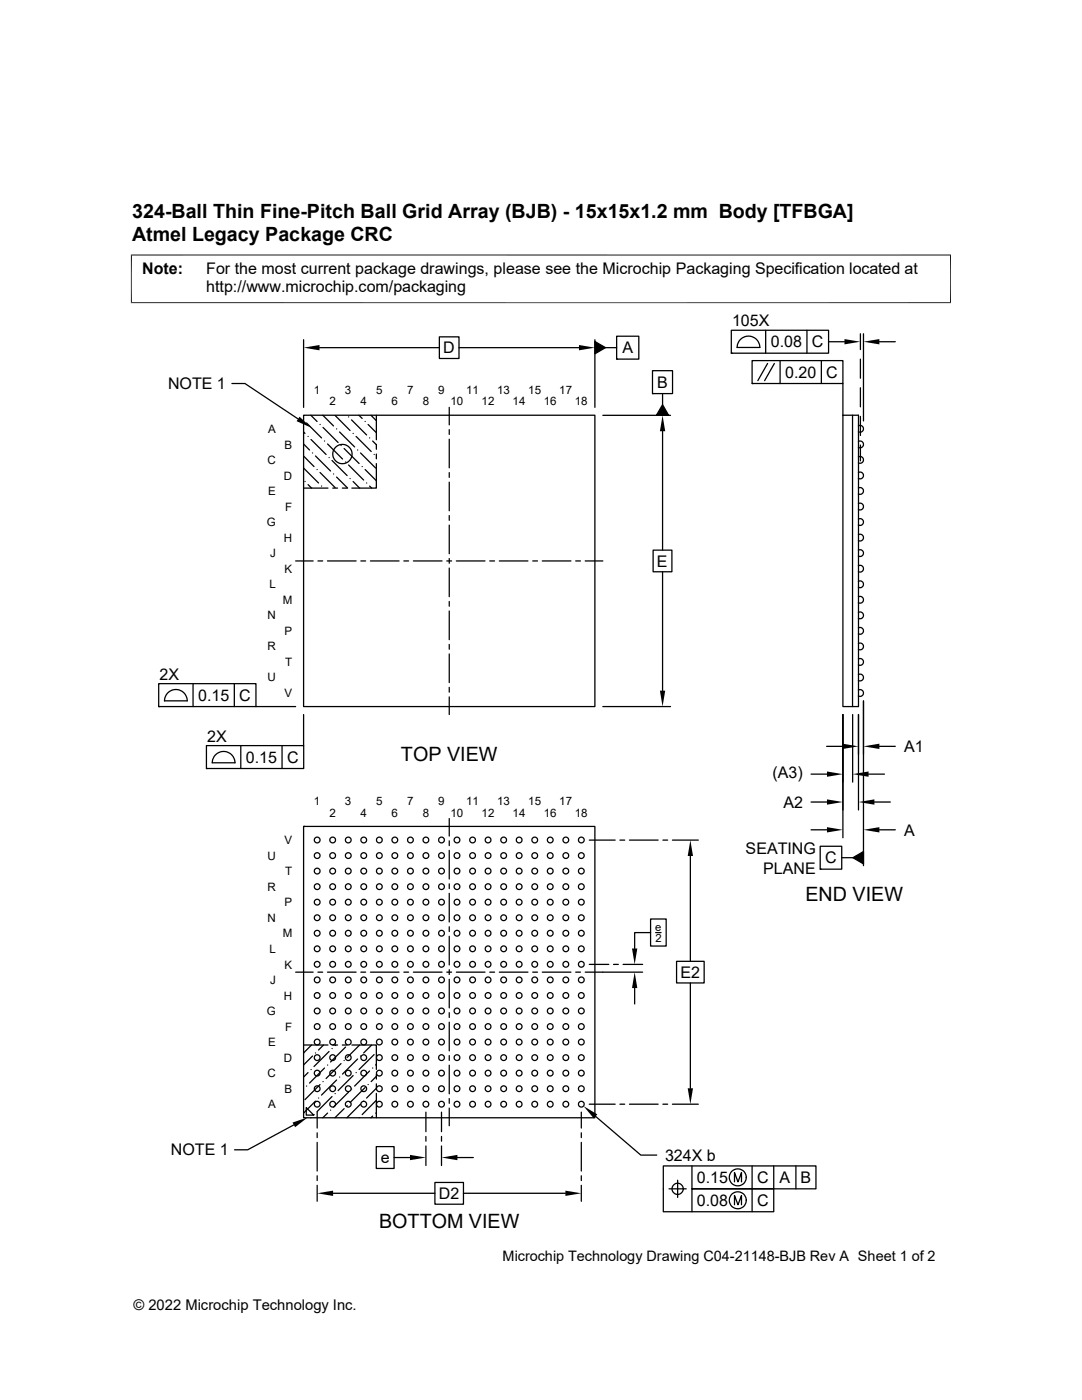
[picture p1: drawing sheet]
<svg xmlns="http://www.w3.org/2000/svg" width="216mm" height="279mm" viewBox="0 0 216 279" stroke-linecap="round" stroke-linejoin="round" font-family="sans-serif">
<g fill="none" stroke="#000" stroke-width=".25">
<path d="M46.3 76.5h2.6l10.6 7.1M60.6 67.8v13.5M63.8 69.4h23.9M87.7 67.2h3.9v4.3h-3.9zM91.6 69.4h23.9M118.7 68.2l2.1 1.2-2.1 1.2zM118.7 67.8v13.5M120.8 69.4h2.2M123 67.1h4.5v4.6h-4.5zM123 71.7h.1M130.2 74h4v4.5h-4zM130.2 78.5h.1"/>
<path d="M132.2 78.5v2.3M145.9 65.9h19.4v4.6h-19.4zM145.9 70.5h.1M147.1 69.3h4.5M147.1 69.3a2.26 2.26 0 0 1 2.3-2.2 2.26 2.26 0 0 1 2.2 2.2M150.1 72h18.1v4.5h-18.1zM150.1 76.5h.1M152.8 65.9v4.6M153.2 72.5l-2 3.5M154.5 72.5l-1.9 3.5M155.7 72v4.5M161 65.9v4.6"/>
<path d="M163.9 72v4.5M165.3 68.2h3.2M168.2 76.5v6.4M171.7 66.6v3.2M171.7 71.7v3.8M171.7 77.4v3.8M172.3 66.6v17.4M175.5 68.2h3.1M60.6 82.9h58.1v58.1h-58.1zM60.6 91l2.1 2.1M60.6 93.4l3 3M60.6 88.6l1.2 1.2"/>
<path d="M60.6 86.2l.3 .3M60.6 97.4h4.8M60.9 96.1h.1M61.2 84.4l3 3M61.5 96.7l.7 .7M61.5 87.1h.1M62 82.9l1.3 1.2M62.1 87.7l3 3M62.4 90.4h.1M62.9 91l3.1 3M63.3 93.7h.1M63.9 94.3l3 3"/>
<path d="M63.9 84.7h.1M64.2 97h.1M64.4 82.9l2.1 2.1M64.5 85.3l3 3M64.7 88h.1M65.4 88.6l2.9 3M65.7 91.3h.1M66.3 91.9l3 3M66.4 97.4h1M66.5 94.6h.1M66.9 82.9l3 3M67.2 95.2l2.2 2.2"/>
<path d="M67.2 85.6h.1M67.8 86.2l3 3M68.1 88.9h.1M68.3 97.4h1M68.7 89.5l2.9 3M69 92.2h.1M69.6 92.8l3 3M69.6 83.2h.1M69.9 95.5h.1M70.1 83.8l3.1 3M70.5 96.1l1.3 1.3M70.5 86.5h.1"/>
<path d="M71.1 87.1l3 3M71.4 89.8h.1M71.6 82.9l.7 .6M71.9 90.4l3.1 3M72.3 93.1h.1M72.9 93.7l2.2 2.2M72.9 84.1h.1M73.2 96.4h.1M73.4 84.7l1.7 1.7M73.7 97l.5 .4M73.7 87.4h.1M74 82.9l1.1 1.1"/>
<path d="M74.4 88l.7 .8M74.7 90.7h.1M75.1 92.5v4.9h-4.9M75.1 82.9v4.9M75.1 88.7v1M75.1 90.6v1M89.6 81.3v3.5M89.6 85.7v1M89.6 87.7v5.7M89.6 94.3v1M89.6 96.2v5.7M120.3 82.9h13.5"/>
<path d="M132.2 80.8l1.2 2.1h-2.4zM132.2 86.1v23.7M168.2 82.9h3.1v58.1h-3.1zM170.1 82.9v58.1M171.3 97.4a.68 .68 0 0 1 1 .6 .68 .68 0 0 1-1 .6M171.3 94.3a.68 .68 0 0 1 1 .6 .68 .68 0 0 1-1 .6M171.3 91.2a.68 .68 0 0 1 1 .6 .68 .68 0 0 1-1 .6M171.3 88.1a.68 .68 0 0 1 1 .6 .68 .68 0 0 1-1 .6M171.3 85a.68 .68 0 0 1 1 .6 .68 .68 0 0 1-1 .6M171.7 83.1v3.8M171.7 88.8v3.2M59 112h3.5"/>
<path d="M63.4 112h1M65.3 112h5.8M72 112h1M73.9 112h5.7M80.6 112h.9M82.5 112h5.7M89.2 112h.9M89.6 102.9v.9M89.6 104.8v5.7M89.6 111.5v.9M89.6 113.4v5.7M91.1 112h5.7"/>
<path d="M97.7 112h1M99.6 112h5.7M106.3 112h1M108.2 112h5.7M114.9 112h.9M116.8 112h3.5M130.3 109.8h3.8v4.3h-3.8zM132.2 114.1v23.7M171.3 119.1a.68 .68 0 0 1 1 .6 .68 .68 0 0 1-1 .6M171.3 116a.68 .68 0 0 1 1 .6 .68 .68 0 0 1-1 .6M171.3 112.9a.68 .68 0 0 1 1 .6 .68 .68 0 0 1-1 .6M171.3 109.8a.68 .68 0 0 1 1 .6 .68 .68 0 0 1-1 .6"/>
<path d="M171.3 106.7a.68 .68 0 0 1 1 .6 .68 .68 0 0 1-1 .6M171.3 103.6a.68 .68 0 0 1 1 .6 .68 .68 0 0 1-1 .6M171.3 100.5a.68 .68 0 0 1 1 .6 .68 .68 0 0 1-1 .6M31.7 136.4h19.4v4.6h-19.4zM33.6 138.2a2.27 2.27 0 0 1 2.4-.4 2.27 2.27 0 0 1 1.4 2.1h-4.6l.2-1zM38.5 136.4v4.6M46.8 136.4v4.6M89.6 120v1M89.6 121.9v5.8M89.6 128.6v1M89.6 130.5v5.7M89.6 137.2v.9"/>
<path d="M89.6 139.1v3.5M171.3 137.7a.68 .68 0 0 1 1 .6 .68 .68 0 0 1-1 .6M171.3 134.6a.68 .68 0 0 1 1 .6 .68 .68 0 0 1-1 .6M171.3 131.5a.68 .68 0 0 1 1 .6 .68 .68 0 0 1-1 .6M171.3 128.4a.68 .68 0 0 1 1 .6 .68 .68 0 0 1-1 .6M171.3 125.3a.68 .68 0 0 1 1 .6 .68 .68 0 0 1-1 .6M171.3 122.2a.68 .68 0 0 1 1 .6 .68 .68 0 0 1-1 .6M172.3 139.9v32.9M31.7 141h.1M41.2 148.8h19.4v4.6h-19.4zM41.2 153.4h.1M43.1 150.5a2.27 2.27 0 0 1 2.5-.3 2.27 2.27 0 0 1 1.3 2h-4.5l.2-.9z"/>
<path d="M48 148.8v4.6M51.1 141h7.9M56.3 148.8v4.6M60.6 142.6v6.2M120.3 141h13.5M161.8 154.5h3.2M165 148.9h3.1M168.2 142.6v24.6M170.1 142.6v13.5M171.3 142.6v19M173.3 154.5h3.2M175.5 148.9h3.1"/>
<path d="M60.6 164.9h58.1v58.2h-58.1zM60.6 164.9h.1M89.6 163.4v3.5M89.6 167.8v1M89.6 169.7v5.7M89.6 176.4v.9M89.6 178.3v5.7M117.6 167.7h5.1M123.7 167.7h1M125.6 167.7h5.7M132.3 167.7h.9M134.2 167.7h5.1"/>
<path d="M137.8 170.8v21.1M161.8 160.1h3.2M161.8 165.6h3.2M163.7 168.9h4.3v4.6h-4.3zM163.7 173.5h.1M168 171.2h2.2M170.2 171.2l2.1-1.3v2.5zM174.5 160.1h3.2M175.5 165.6h3.1M59 194h3.5M63.4 194h1M65.3 194h5.8"/>
<path d="M72 194h1M73.9 194h5.7M80.6 194h.9M82.5 194h5.7M89.2 194h.9M89.6 185v.9M89.6 186.9v5.7M89.6 193.5v1M89.6 195.4v5.7M91.1 194h5.7M97.7 194h1M99.6 194h5.7"/>
<path d="M106.3 194h1M108.2 194h5.7M114.9 194h.9M117.6 192.5h3.9M122.4 192.5h1M124.3 192.5h3.9M126.6 197.2v3.2M128.2 194h-11.4M129.8 186.1h-3.2v3.2M129.8 183.4h3.1v5.4h-3.1zM130.8 186.1h1.1M135 191.9h5.5v4.3h-5.5z"/>
<path d="M137.8 196.2v21M60.6 208.6h4.8M61.2 216.7h.1M61.5 214.1l-.9 .8M62.1 213.4h.1M62.2 208.6l-1.6 1.5M62.4 210.8l-1.8 1.7M62.9 219.8l-2.3 2.3M62.9 210.1h.1M63.6 219.1h.1M63.9 216.5l-3 3M64.5 215.9h.1"/>
<path d="M64.6 208.6l-1 .9M64.7 213.1l-2.9 3.1M65.4 212.6h.1M65.7 209.8l-3 3.1M66.3 218.8l-3 3M66.3 209.3h.1M66.4 208.6h1M66.9 218.2h.1M67 208.6l-.1 .1M67.2 215.5l-3 3M67.8 214.9h.1M68.1 212.3l-3 2.9"/>
<path d="M68.3 208.6h1M68.7 211.6h.1M69 209l-3 2.9M69.6 218l-3.1 2.9M70.1 217.3h.1M70.2 208.6h4.9v4.8M70.5 214.7l-3 3M71.1 214.1h.1M71.4 211.3l-3.1 3.1M71.8 208.6l-2.5 2.5M71.9 210.8h.1M72.6 219.8h.1"/>
<path d="M72.9 217l-3.1 3M73.4 216.5h.1M73.7 213.7l-2.9 3M74.2 208.6l-1.6 1.5M74.4 213.1h.1M74.7 210.5l-3.1 2.9M75.1 214.4v.9M75.1 216.3v1M75.1 218.2v4.9M75.1 217.2l-1.9 1.9M75.1 219.6l-2.8 2.8M75.1 214.8l-1 1.1"/>
<path d="M75.1 212.4l-.1 .2M89.6 202.1v1M89.6 204v5.7M89.6 210.7v.9M89.6 212.6v5.7M89.6 219.2v1M58.6 224.5l-9.2 5h-2.6M61.1 221l1.5 1.5h-1.5zM62.1 223.1h-.1M62.7 222.4h.1M63.3 222v3.1M63.3 226.1v.9"/>
<path d="M63.3 228v5.7M63.3 234.7v.9M63.3 236.6v3.1M65.4 222.1l-1 1M66 221.6h.1M66.5 238.1h20.3M68.7 221.3l-1.9 1.8M69.3 220.6h.1M71.6 223.1h.1M71.9 220.3l-2.7 2.8M74.4 222.7l-.4 .4M75 222.1h.1"/>
<path d="M75.1 228.8h3.5v4.4h-3.5zM78.6 231h3.2M85 222v3.8M85 226.8v1M85 228.7v3.9M86.8 236h5.7v4.3h-5.7zM88.1 222v3.8M88.1 226.8v1M88.1 228.7v3.9M89.6 221.1v3.6M91.3 231h3.1M92.5 238.1h20.3"/>
<path d="M116 222v3.1M116 226.1v.9M116 228v5.7M116 234.7v.9M116 236.6v3.1M117.6 220.4h5.1M118.9 222.8l9 7.7h3.1M123.7 220.4h1M125.6 220.4h5.7M132.3 220.4h.9M133.5 237.3h3.4M134.2 220.4h5.1"/>
<path d="M135.2 235.5v3.5M138.1 232.7v4.6h16.3v4.5h-22v-9.1h30.4v4.6h-24.7v4.5M146.6 235.9v-1.9l.7 1.9 .7-1.9v1.9M150.1 232.7v9.1M154.4 232.7v4.6M158.8 232.7v4.6M146.6 240.4v-1.8l.7 1.8 .7-1.8v1.8"/>
<circle cx="68.3" cy="90.6" r="1.92"/>
<circle cx="63.3" cy="173.8" r=".57"/>
<circle cx="63.3" cy="176.9" r=".57"/>
<circle cx="63.3" cy="170.7" r=".57"/>
<circle cx="63.3" cy="167.6" r=".57"/>
<circle cx="66.4" cy="176.9" r=".57"/>
<circle cx="66.4" cy="170.7" r=".57"/>
<circle cx="66.4" cy="173.8" r=".57"/>
<circle cx="66.4" cy="167.6" r=".57"/>
<circle cx="69.5" cy="176.9" r=".57"/>
<circle cx="69.5" cy="170.7" r=".57"/>
<circle cx="69.5" cy="173.8" r=".57"/>
<circle cx="69.5" cy="167.6" r=".57"/>
<circle cx="72.6" cy="176.9" r=".57"/>
<circle cx="72.6" cy="173.8" r=".57"/>
<circle cx="72.6" cy="170.7" r=".57"/>
<circle cx="72.6" cy="167.6" r=".57"/>
<circle cx="75.7" cy="176.9" r=".57"/>
<circle cx="75.7" cy="170.7" r=".57"/>
<circle cx="75.7" cy="173.8" r=".57"/>
<circle cx="75.7" cy="167.6" r=".57"/>
<circle cx="78.8" cy="176.9" r=".57"/>
<circle cx="78.8" cy="170.7" r=".57"/>
<circle cx="78.8" cy="173.8" r=".57"/>
<circle cx="78.8" cy="167.6" r=".57"/>
<circle cx="81.9" cy="176.9" r=".57"/>
<circle cx="81.9" cy="170.7" r=".57"/>
<circle cx="81.9" cy="173.8" r=".57"/>
<circle cx="81.9" cy="167.6" r=".57"/>
<circle cx="85" cy="176.9" r=".57"/>
<circle cx="85" cy="170.7" r=".57"/>
<circle cx="85" cy="173.8" r=".57"/>
<circle cx="85" cy="167.6" r=".57"/>
<circle cx="88.1" cy="176.9" r=".57"/>
<circle cx="88.1" cy="170.7" r=".57"/>
<circle cx="88.1" cy="173.8" r=".57"/>
<circle cx="88.1" cy="167.6" r=".57"/>
<circle cx="91.2" cy="176.9" r=".57"/>
<circle cx="91.2" cy="173.8" r=".57"/>
<circle cx="91.2" cy="170.7" r=".57"/>
<circle cx="91.2" cy="167.6" r=".57"/>
<circle cx="94.3" cy="176.9" r=".57"/>
<circle cx="94.3" cy="173.8" r=".57"/>
<circle cx="94.3" cy="170.7" r=".57"/>
<circle cx="94.3" cy="167.6" r=".57"/>
<circle cx="97.4" cy="176.9" r=".57"/>
<circle cx="97.4" cy="173.8" r=".57"/>
<circle cx="97.4" cy="170.7" r=".57"/>
<circle cx="97.4" cy="167.6" r=".57"/>
<circle cx="100.5" cy="176.9" r=".57"/>
<circle cx="100.5" cy="173.8" r=".57"/>
<circle cx="100.5" cy="170.7" r=".57"/>
<circle cx="100.5" cy="167.6" r=".57"/>
<circle cx="103.6" cy="176.9" r=".57"/>
<circle cx="103.6" cy="173.8" r=".57"/>
<circle cx="103.6" cy="170.7" r=".57"/>
<circle cx="103.6" cy="167.6" r=".57"/>
<circle cx="106.7" cy="176.9" r=".57"/>
<circle cx="106.7" cy="173.8" r=".57"/>
<circle cx="106.7" cy="170.7" r=".57"/>
<circle cx="106.7" cy="167.6" r=".57"/>
<circle cx="109.8" cy="176.9" r=".57"/>
<circle cx="109.8" cy="173.8" r=".57"/>
<circle cx="109.8" cy="170.7" r=".57"/>
<circle cx="109.8" cy="167.6" r=".57"/>
<circle cx="112.9" cy="176.9" r=".57"/>
<circle cx="112.9" cy="173.8" r=".57"/>
<circle cx="112.9" cy="170.7" r=".57"/>
<circle cx="112.9" cy="167.6" r=".57"/>
<circle cx="116" cy="176.9" r=".57"/>
<circle cx="116" cy="173.8" r=".57"/>
<circle cx="116" cy="170.7" r=".57"/>
<circle cx="116" cy="167.6" r=".57"/>
<circle cx="63.3" cy="198.7" r=".57"/>
<circle cx="63.3" cy="180" r=".57"/>
<circle cx="63.3" cy="192.4" r=".57"/>
<circle cx="63.3" cy="186.2" r=".57"/>
<circle cx="63.3" cy="195.6" r=".57"/>
<circle cx="63.3" cy="183.1" r=".57"/>
<circle cx="63.3" cy="189.4" r=".57"/>
<circle cx="66.4" cy="186.2" r=".57"/>
<circle cx="66.4" cy="189.4" r=".57"/>
<circle cx="66.4" cy="198.7" r=".57"/>
<circle cx="66.4" cy="195.6" r=".57"/>
<circle cx="66.4" cy="192.4" r=".57"/>
<circle cx="66.4" cy="180" r=".57"/>
<circle cx="66.4" cy="183.1" r=".57"/>
<circle cx="69.5" cy="189.4" r=".57"/>
<circle cx="69.5" cy="186.2" r=".57"/>
<circle cx="69.5" cy="192.4" r=".57"/>
<circle cx="69.5" cy="195.6" r=".57"/>
<circle cx="69.5" cy="198.7" r=".57"/>
<circle cx="69.5" cy="180" r=".57"/>
<circle cx="69.5" cy="183.1" r=".57"/>
<circle cx="72.6" cy="198.7" r=".57"/>
<circle cx="72.6" cy="195.6" r=".57"/>
<circle cx="72.6" cy="189.4" r=".57"/>
<circle cx="72.6" cy="186.2" r=".57"/>
<circle cx="72.6" cy="192.4" r=".57"/>
<circle cx="72.6" cy="180" r=".57"/>
<circle cx="72.6" cy="183.1" r=".57"/>
<circle cx="75.7" cy="198.7" r=".57"/>
<circle cx="75.7" cy="195.6" r=".57"/>
<circle cx="75.7" cy="186.2" r=".57"/>
<circle cx="75.7" cy="189.4" r=".57"/>
<circle cx="75.7" cy="192.4" r=".57"/>
<circle cx="75.7" cy="180" r=".57"/>
<circle cx="75.7" cy="183.1" r=".57"/>
<circle cx="78.8" cy="198.7" r=".57"/>
<circle cx="78.8" cy="195.6" r=".57"/>
<circle cx="78.8" cy="192.4" r=".57"/>
<circle cx="78.8" cy="186.2" r=".57"/>
<circle cx="78.8" cy="189.4" r=".57"/>
<circle cx="78.8" cy="180" r=".57"/>
<circle cx="78.8" cy="183.1" r=".57"/>
<circle cx="81.9" cy="198.7" r=".57"/>
<circle cx="81.9" cy="192.4" r=".57"/>
<circle cx="81.9" cy="195.6" r=".57"/>
<circle cx="81.9" cy="186.2" r=".57"/>
<circle cx="81.9" cy="189.4" r=".57"/>
<circle cx="81.9" cy="180" r=".57"/>
<circle cx="81.9" cy="183.1" r=".57"/>
<circle cx="85" cy="198.7" r=".57"/>
<circle cx="85" cy="195.6" r=".57"/>
<circle cx="85" cy="192.4" r=".57"/>
<circle cx="85" cy="186.2" r=".57"/>
<circle cx="85" cy="189.4" r=".57"/>
<circle cx="85" cy="180" r=".57"/>
<circle cx="85" cy="183.1" r=".57"/>
<circle cx="88.1" cy="192.4" r=".57"/>
<circle cx="88.1" cy="195.6" r=".57"/>
<circle cx="88.1" cy="198.7" r=".57"/>
<circle cx="88.1" cy="186.2" r=".57"/>
<circle cx="88.1" cy="189.4" r=".57"/>
<circle cx="88.1" cy="180" r=".57"/>
<circle cx="88.1" cy="183.1" r=".57"/>
<circle cx="91.2" cy="198.7" r=".57"/>
<circle cx="91.2" cy="195.6" r=".57"/>
<circle cx="91.2" cy="192.4" r=".57"/>
<circle cx="91.2" cy="189.4" r=".57"/>
<circle cx="91.2" cy="186.2" r=".57"/>
<circle cx="91.2" cy="183.1" r=".57"/>
<circle cx="91.2" cy="180" r=".57"/>
<circle cx="94.3" cy="198.7" r=".57"/>
<circle cx="94.3" cy="195.6" r=".57"/>
<circle cx="94.3" cy="192.4" r=".57"/>
<circle cx="94.3" cy="189.4" r=".57"/>
<circle cx="94.3" cy="186.2" r=".57"/>
<circle cx="94.3" cy="180" r=".57"/>
<circle cx="94.3" cy="183.1" r=".57"/>
<circle cx="97.4" cy="195.6" r=".57"/>
<circle cx="97.4" cy="192.4" r=".57"/>
<circle cx="97.4" cy="198.7" r=".57"/>
<circle cx="97.4" cy="189.4" r=".57"/>
<circle cx="97.4" cy="186.2" r=".57"/>
<circle cx="97.4" cy="183.1" r=".57"/>
<circle cx="97.4" cy="180" r=".57"/>
<circle cx="100.5" cy="195.6" r=".57"/>
<circle cx="100.5" cy="192.4" r=".57"/>
<circle cx="100.5" cy="186.2" r=".57"/>
<circle cx="100.5" cy="198.7" r=".57"/>
<circle cx="100.5" cy="189.4" r=".57"/>
<circle cx="100.5" cy="183.1" r=".57"/>
<circle cx="100.5" cy="180" r=".57"/>
<circle cx="103.6" cy="195.6" r=".57"/>
<circle cx="103.6" cy="192.4" r=".57"/>
<circle cx="103.6" cy="189.4" r=".57"/>
<circle cx="103.6" cy="186.2" r=".57"/>
<circle cx="103.6" cy="198.7" r=".57"/>
<circle cx="103.6" cy="183.1" r=".57"/>
<circle cx="103.6" cy="180" r=".57"/>
<circle cx="106.7" cy="195.6" r=".57"/>
<circle cx="106.7" cy="192.4" r=".57"/>
<circle cx="106.7" cy="186.2" r=".57"/>
<circle cx="106.7" cy="198.7" r=".57"/>
<circle cx="106.7" cy="189.4" r=".57"/>
<circle cx="106.7" cy="183.1" r=".57"/>
<circle cx="106.7" cy="180" r=".57"/>
<circle cx="109.8" cy="198.7" r=".57"/>
<circle cx="109.8" cy="195.6" r=".57"/>
<circle cx="109.8" cy="192.4" r=".57"/>
<circle cx="109.8" cy="189.4" r=".57"/>
<circle cx="109.8" cy="186.2" r=".57"/>
<circle cx="109.8" cy="183.1" r=".57"/>
<circle cx="109.8" cy="180" r=".57"/>
<circle cx="112.9" cy="195.6" r=".57"/>
<circle cx="112.9" cy="198.7" r=".57"/>
<circle cx="112.9" cy="192.4" r=".57"/>
<circle cx="112.9" cy="189.4" r=".57"/>
<circle cx="112.9" cy="186.2" r=".57"/>
<circle cx="112.9" cy="183.1" r=".57"/>
<circle cx="112.9" cy="180" r=".57"/>
<circle cx="116" cy="198.7" r=".57"/>
<circle cx="116" cy="186.2" r=".57"/>
<circle cx="116" cy="189.4" r=".57"/>
<circle cx="116" cy="192.4" r=".57"/>
<circle cx="116" cy="183.1" r=".57"/>
<circle cx="116" cy="195.6" r=".57"/>
<circle cx="116" cy="180" r=".57"/>
<circle cx="63.3" cy="201.8" r=".57"/>
<circle cx="63.3" cy="204.9" r=".57"/>
<circle cx="63.3" cy="211.1" r=".57"/>
<circle cx="63.3" cy="214.2" r=".57"/>
<circle cx="63.3" cy="208" r=".57"/>
<circle cx="63.3" cy="217.3" r=".57"/>
<circle cx="66.4" cy="208" r=".57"/>
<circle cx="66.4" cy="201.8" r=".57"/>
<circle cx="66.4" cy="204.9" r=".57"/>
<circle cx="66.4" cy="214.2" r=".57"/>
<circle cx="66.4" cy="211.1" r=".57"/>
<circle cx="66.4" cy="217.3" r=".57"/>
<circle cx="69.5" cy="204.9" r=".57"/>
<circle cx="69.5" cy="214.2" r=".57"/>
<circle cx="69.5" cy="211.1" r=".57"/>
<circle cx="69.5" cy="201.8" r=".57"/>
<circle cx="69.5" cy="208" r=".57"/>
<circle cx="69.5" cy="217.3" r=".57"/>
<circle cx="72.6" cy="208" r=".57"/>
<circle cx="72.6" cy="201.8" r=".57"/>
<circle cx="72.6" cy="204.9" r=".57"/>
<circle cx="72.6" cy="214.2" r=".57"/>
<circle cx="72.6" cy="211.1" r=".57"/>
<circle cx="72.6" cy="217.3" r=".57"/>
<circle cx="75.7" cy="201.8" r=".57"/>
<circle cx="75.7" cy="208" r=".57"/>
<circle cx="75.7" cy="204.9" r=".57"/>
<circle cx="75.7" cy="214.2" r=".57"/>
<circle cx="75.7" cy="211.1" r=".57"/>
<circle cx="75.7" cy="217.3" r=".57"/>
<circle cx="78.8" cy="201.8" r=".57"/>
<circle cx="78.8" cy="208" r=".57"/>
<circle cx="78.8" cy="204.9" r=".57"/>
<circle cx="78.8" cy="214.2" r=".57"/>
<circle cx="78.8" cy="211.1" r=".57"/>
<circle cx="78.8" cy="217.3" r=".57"/>
<circle cx="81.9" cy="201.8" r=".57"/>
<circle cx="81.9" cy="208" r=".57"/>
<circle cx="81.9" cy="204.9" r=".57"/>
<circle cx="81.9" cy="214.2" r=".57"/>
<circle cx="81.9" cy="211.1" r=".57"/>
<circle cx="81.9" cy="217.3" r=".57"/>
<circle cx="85" cy="204.9" r=".57"/>
<circle cx="85" cy="201.8" r=".57"/>
<circle cx="85" cy="208" r=".57"/>
<circle cx="85" cy="214.2" r=".57"/>
<circle cx="85" cy="211.1" r=".57"/>
<circle cx="85" cy="217.3" r=".57"/>
<circle cx="88.1" cy="201.8" r=".57"/>
<circle cx="88.1" cy="204.9" r=".57"/>
<circle cx="88.1" cy="214.2" r=".57"/>
<circle cx="88.1" cy="208" r=".57"/>
<circle cx="88.1" cy="211.1" r=".57"/>
<circle cx="88.1" cy="217.3" r=".57"/>
<circle cx="91.2" cy="204.9" r=".57"/>
<circle cx="91.2" cy="201.8" r=".57"/>
<circle cx="91.2" cy="211.1" r=".57"/>
<circle cx="91.2" cy="208" r=".57"/>
<circle cx="91.2" cy="214.2" r=".57"/>
<circle cx="91.2" cy="217.3" r=".57"/>
<circle cx="94.3" cy="201.8" r=".57"/>
<circle cx="94.3" cy="204.9" r=".57"/>
<circle cx="94.3" cy="211.1" r=".57"/>
<circle cx="94.3" cy="208" r=".57"/>
<circle cx="94.3" cy="214.2" r=".57"/>
<circle cx="94.3" cy="217.3" r=".57"/>
<circle cx="97.4" cy="214.2" r=".57"/>
<circle cx="97.4" cy="211.1" r=".57"/>
<circle cx="97.4" cy="204.9" r=".57"/>
<circle cx="97.4" cy="208" r=".57"/>
<circle cx="97.4" cy="201.8" r=".57"/>
<circle cx="97.4" cy="217.3" r=".57"/>
<circle cx="100.5" cy="214.2" r=".57"/>
<circle cx="100.5" cy="211.1" r=".57"/>
<circle cx="100.5" cy="201.8" r=".57"/>
<circle cx="100.5" cy="208" r=".57"/>
<circle cx="100.5" cy="204.9" r=".57"/>
<circle cx="100.5" cy="217.3" r=".57"/>
<circle cx="103.6" cy="211.1" r=".57"/>
<circle cx="103.6" cy="208" r=".57"/>
<circle cx="103.6" cy="214.2" r=".57"/>
<circle cx="103.6" cy="201.8" r=".57"/>
<circle cx="103.6" cy="204.9" r=".57"/>
<circle cx="103.6" cy="217.3" r=".57"/>
<circle cx="106.7" cy="211.1" r=".57"/>
<circle cx="106.7" cy="208" r=".57"/>
<circle cx="106.7" cy="214.2" r=".57"/>
<circle cx="106.7" cy="201.8" r=".57"/>
<circle cx="106.7" cy="204.9" r=".57"/>
<circle cx="106.7" cy="217.3" r=".57"/>
<circle cx="109.8" cy="208" r=".57"/>
<circle cx="109.8" cy="214.2" r=".57"/>
<circle cx="109.8" cy="204.9" r=".57"/>
<circle cx="109.8" cy="201.8" r=".57"/>
<circle cx="109.8" cy="211.1" r=".57"/>
<circle cx="109.8" cy="217.3" r=".57"/>
<circle cx="112.9" cy="208" r=".57"/>
<circle cx="112.9" cy="214.2" r=".57"/>
<circle cx="112.9" cy="211.1" r=".57"/>
<circle cx="112.9" cy="201.8" r=".57"/>
<circle cx="112.9" cy="204.9" r=".57"/>
<circle cx="112.9" cy="217.3" r=".57"/>
<circle cx="116" cy="208" r=".57"/>
<circle cx="116" cy="211.1" r=".57"/>
<circle cx="116" cy="201.8" r=".57"/>
<circle cx="116" cy="204.9" r=".57"/>
<circle cx="116" cy="214.2" r=".57"/>
<circle cx="116" cy="217.3" r=".57"/>
<circle cx="63.3" cy="220.4" r=".57"/>
<circle cx="66.4" cy="220.4" r=".57"/>
<circle cx="69.5" cy="220.4" r=".57"/>
<circle cx="72.6" cy="220.4" r=".57"/>
<circle cx="75.7" cy="220.4" r=".57"/>
<circle cx="78.8" cy="220.4" r=".57"/>
<circle cx="81.9" cy="220.4" r=".57"/>
<circle cx="85" cy="220.4" r=".57"/>
<circle cx="88.1" cy="220.4" r=".57"/>
<circle cx="91.2" cy="220.4" r=".57"/>
<circle cx="94.3" cy="220.4" r=".57"/>
<circle cx="97.4" cy="220.4" r=".57"/>
<circle cx="100.5" cy="220.4" r=".57"/>
<circle cx="103.6" cy="220.4" r=".57"/>
<circle cx="106.7" cy="220.4" r=".57"/>
<circle cx="109.8" cy="220.4" r=".57"/>
<circle cx="112.9" cy="220.4" r=".57"/>
<circle cx="116" cy="220.4" r=".57"/>
<circle cx="135.2" cy="237.3" r="1.12"/>
<circle cx="147.2" cy="235" r="1.69"/>
<circle cx="147.2" cy="239.6" r="1.69"/>
</g>
<g fill="#000">
<path d="M60.6 69.4l3.2-.5v1zM115.5 68.9l3.2 .5-3.2 .5zM118.7 68.2l2.1 1.2-2.1 1.2zM168.5 67.7l3.2 .5-3.2 .5zM172.3 68.2l3.2-.5v1zM59.8 83.2l2.3 2.2-2.9-1.3zM132.2 82.9l.5 3.2h-1zM132.2 80.8l1.2 2.1h-2.4zM131.7 137.8h1l-.5 3.2zM165 154l3.2 .5-3.2 .5zM165 159.5l3.2 .6-3.2 .5zM168.1 148.4l3.2 .5-3.2 .6z"/>
<path d="M170.1 154.5l3.2-.5v1zM171.3 160.1l3.2-.6v1.1zM172.3 148.9l3.2-.5v1.1zM137.8 167.7l.5 3.1h-1.1zM165 165.1l3.2 .5-3.2 .5zM170.2 171.2l2.1-1.3v2.5zM172.3 165.6l3.2-.5v1zM126.6 194l.6 3.2h-1.1zM126.1 189.3h1.1l-.6 3.2zM137.2 217.2h1.1l-.5 3.2zM58.4 224l3-1-2.5 2zM63.3 238.1l3.2-.5v1.1z"/>
<path d="M81.8 230.5l3.2 .5-3.2 .5zM88.1 231l3.2-.5v1zM112.8 237.6l3.2 .5-3.2 .6zM116.4 220.7l2.8 1.7-.7 .8z"/>
</g>
<path d="M26.1 50.9h163.7M26.2 50.8v9.7M189.7 50.8v9.7M26.1 60.4h163.7" fill="none" stroke="#000" stroke-width=".2"/>
<g font-size="3.9">
<text x="26.4" y="43.5">324-Ball Thin Fine-Pitch Ball Grid Array (BJB) - 15x15x1.2 mm Body [TFBGA]</text>
<text x="26.4" y="48.1">Atmel Legacy Package CRC</text>
<text x="80" y="152">TOP VIEW</text>
<text x="160.7" y="179.7">END VIEW</text>
<text x="75.6" y="245.1">BOTTOM VIEW</text>
</g>
<g font-size="3.2">
<text x="28.4" y="54.7">Note:</text>
<text x="41.1" y="58.3">http://www.microchip.com/packaging</text>
<text x="41.1" y="54.7">For the most current package drawings, please see the Microchip Packaging Specification located at</text>
<text x="146.1" y="65.2">105X</text>
<text x="88.5" y="70.5">D</text>
<text x="124.2" y="70.5">A</text>
<text x="153.8" y="69.3">0.08</text>
<text x="162" y="69.3">C</text>
<text x="33.5" y="77.7">NOTE 1</text>
<text x="131.1" y="77.4">B</text>
<text x="156.7" y="75.4">0.20</text>
<text x="164.9" y="75.4">C</text>
<text x="131.1" y="113.1">E</text>
<text x="31.8" y="135.7">2X</text>
<text x="39.5" y="139.8">0.15</text>
<text x="47.8" y="139.9">C</text>
<text x="41.3" y="148">2X</text>
<text x="49.1" y="152.2">0.15</text>
<text x="57.3" y="152.2">C</text>
<text x="154.1" y="155.3">(A3)</text>
<text x="180.4" y="150.1">A1</text>
<text x="156.3" y="161.2">A2</text>
<text x="180.4" y="166.8">A</text>
<text x="148.8" y="170.5">SEATING</text>
<text x="164.6" y="172.3">C</text>
<text x="152.3" y="174.3">PLANE</text>
<text x="135.8" y="195.2">E2</text>
<text x="34.1" y="230.6">NOTE 1</text>
<text x="76" y="232.1">e</text>
<text x="132.7" y="231.6">324X b</text>
<text x="87.6" y="239.3">D2</text>
<text x="139.1" y="236.1">0.15</text>
<text x="151.1" y="236.1">C</text>
<text x="155.5" y="236.1">A</text>
<text x="159.7" y="236.1">B</text>
<text x="139.1" y="240.7">0.08</text>
<text x="151.1" y="240.7">C</text>
</g>
<g font-size="2.9">
<text x="100.3" y="251.7">Microchip Technology Drawing C04-21148-BJB Rev A Sheet 1 of 2</text>
<text x="26.6" y="261.3">© 2022 Microchip Technology Inc.</text>
</g>
<g font-size="2.3">
<text x="62.6" y="78.6">1</text>
<text x="65.7" y="80.9">2</text>
<text x="68.8" y="78.6">3</text>
<text x="71.9" y="80.9">4</text>
<text x="75" y="78.6">5</text>
<text x="78.1" y="80.9">6</text>
<text x="81.2" y="78.6">7</text>
<text x="84.3" y="80.9">8</text>
<text x="87.4" y="78.6">9</text>
<text x="89.9" y="80.9">10</text>
<text x="93" y="78.6">11</text>
<text x="96.1" y="80.9">12</text>
<text x="99.2" y="78.6">13</text>
<text x="102.3" y="80.9">14</text>
<text x="105.4" y="78.6">15</text>
<text x="108.5" y="80.9">16</text>
<text x="111.6" y="78.6">17</text>
<text x="114.7" y="80.9">18</text>
<text x="53.5" y="86.4">A</text>
<text x="56.8" y="89.5">B</text>
<text x="53.4" y="92.6">C</text>
<text x="56.7" y="95.7">D</text>
<text x="53.5" y="98.8">E</text>
<text x="56.9" y="101.9">F</text>
<text x="53.3" y="105">G</text>
<text x="53.9" y="111.2">J</text>
<text x="56.7" y="108.1">H</text>
<text x="53.8" y="117.4">L</text>
<text x="56.8" y="114.3">K</text>
<text x="53.4" y="123.6">N</text>
<text x="56.4" y="120.5">M</text>
<text x="53.4" y="129.8">R</text>
<text x="56.8" y="126.7">P</text>
<text x="53.4" y="136">U</text>
<text x="56.9" y="132.9">T</text>
<text x="56.8" y="139.1">V</text>
<text x="62.6" y="160.7">1</text>
<text x="68.8" y="160.7">3</text>
<text x="75" y="160.7">5</text>
<text x="81.2" y="160.7">7</text>
<text x="87.4" y="160.7">9</text>
<text x="93" y="160.7">11</text>
<text x="99.2" y="160.7">13</text>
<text x="105.4" y="160.7">15</text>
<text x="111.6" y="160.7">17</text>
<text x="65.7" y="163">2</text>
<text x="71.9" y="163">4</text>
<text x="78.1" y="163">6</text>
<text x="84.3" y="163">8</text>
<text x="89.9" y="163">10</text>
<text x="96.1" y="163">12</text>
<text x="102.3" y="163">14</text>
<text x="108.5" y="163">16</text>
<text x="114.7" y="163">18</text>
<text x="53.4" y="171.6">U</text>
<text x="56.8" y="168.5">V</text>
<text x="53.4" y="177.8">R</text>
<text x="56.9" y="174.7">T</text>
<text x="53.4" y="184">N</text>
<text x="56.8" y="180.9">P</text>
<text x="53.8" y="190.2">L</text>
<text x="56.4" y="187.1">M</text>
<text x="53.9" y="196.4">J</text>
<text x="56.8" y="193.3">K</text>
<text x="53.3" y="202.6">G</text>
<text x="56.7" y="199.5">H</text>
<text x="53.5" y="208.8">E</text>
<text x="56.9" y="205.7">F</text>
<text x="53.4" y="215">C</text>
<text x="56.7" y="211.9">D</text>
<text x="53.5" y="221.2">A</text>
<text x="56.8" y="218.1">B</text>
</g>
<g font-size="2.2">
<text x="130.7" y="185.8">e</text>
<text x="130.8" y="188">2</text>
</g>
</svg>
